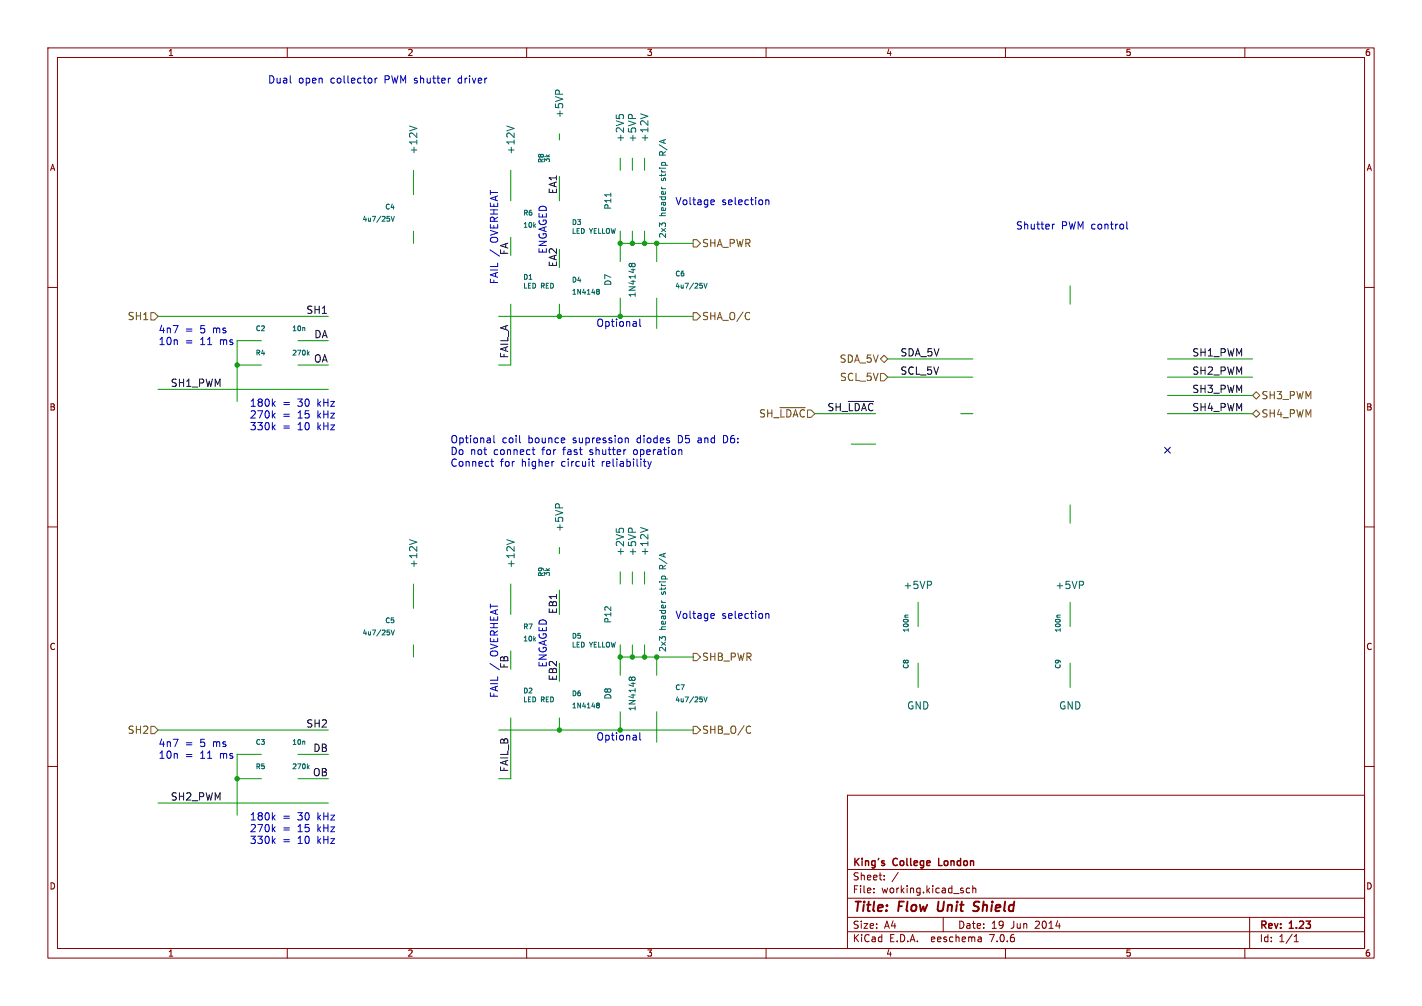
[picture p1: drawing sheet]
<svg xmlns="http://www.w3.org/2000/svg" width="297mm" height="210mm" viewBox="0 0 297 210" stroke-linecap="round" stroke-linejoin="round" font-family="sans-serif">
<g fill="none" stroke="#840000" stroke-width=".21">
<path d="M10 10h277v190h-277zM12 12h273v186h-273zM60 10v2M110 10v2M160 10v2M210 10v2M260 10v2M10 60h2M285 60h2M10 110h2M285 110h2M10 160h2"/>
<path d="M285 160h2M177 166h108v32h-108zM60 198v2M110 198v2M160 198v2M177 194.5h108M177 191.5h108M177 187.5h108M177 181.5h108M182.5 186.3v.1M182.5 185.5v.1M184.7 183.6v.1"/>
<path d="M184.7 182.8v.1M187.6 182.1l-1.3 2M197 191.5v3M202.5 185.5l-.4-.1-.3 .3 .2 .6h.5M203.2 185.5l.2-.1 .3 .1 .1 .9M203.2 184.9v1.5M204.9 195.7l.1 .9M205 196.5l-.2 .1M205 196h-.2M210 198v2M260 198v2M261 191.5v6.5"/>
<path d="M270.3 196.6h.9M270.3 195.5l.4-.4v1.5"/>
</g>
<path d="M196 188.2l-.2 1.6 .4 .4M204.3 190a.85 .85 0 0 1-1.1 .1M204.3 188.2l-.7 .1-.2 .5 .1 .3 .8 .3" fill="none" stroke="#840000" stroke-width=".4"/>
<path d="M196.1 179.2v1.5h.7" fill="none" stroke="#840000" stroke-width=".3"/>
<g fill="none" stroke="#725600" stroke-width=".21">
<path d="M144.8 50h.7l.8 .8-.8 .8h-.7zM31.5 65.3h.8l.7 .7-.7 .8h-.8zM144.8 65.3h.7l.8 .7-.8 .8h-.7zM156.5 65.3l.1 .1M156.6 66.6l-.1 .1M183.9 78h.8l.7 .7-.7 .8h-.8zM184.7 74.2l.7 .7-.7 .8-.8-.8zM162.9 85.1h5.3M261.6 82.6l.8-.8 .7 .8-.7 .7zM262.4 85.6l.7 .8-.7 .7-.8-.7zM144.8 136.4h.7l.8 .8-.8 .7h-.7zM31.5 151.6h.8l.7 .8-.7 .8h-.8z"/>
<path d="M144.8 151.6h.7l.8 .8-.8 .8h-.7zM156.5 151.6l.3 .1M156.8 153l-.3 .1"/>
</g>
<path d="M177.2 83.8h5.3" fill="none" stroke="#0f0f0f" stroke-width=".21"/>
<g fill="none" stroke="#0000c2" stroke-width=".21">
<path d="M77.6 16.5v.7M78.3 16.3v1M78.8 16.3l-.5 .3M93.9 16.3h.2M102.3 52.2l2 1.3M148.7 41.7l.4 .1 .1 .3-.7 .1M149.1 42.7h-.4M159.9 41.7v1M159.9 41.9l.3-.2 .3 .1 .1 .9M219.8 46.8v1M220.2 46.8l-.4 .3M235.3 46.3v1.3l.3 .2"/>
<path d="M133.6 66.6v1.3l.2 .2M57 84.2l.5 .6M57 86.7l.5 .6M57 89.1l.5 .6M57.5 83.8l-.6 .6M57.5 86.3l-.6 .5M57.5 88.7l-.6 .6M102.5 96.3h.6M102.7 95.8v1.3l.4 .2M103.2 90.9v1.3l.2 .2M108.5 92.2l.2 .2M111.1 93.9h.6"/>
<path d="M111.4 93.4v1.3l.3 .2M115.6 96.3h.1M117.9 91.5l.1 .3-.8 .1M123.5 96.3h.6M123.8 95.8v1.3l.3 .2M130.6 91.6l.2-.2 .4 .1v.9M134.4 96.3h.5M134.8 97.3h.1M135.3 96.3l.4 1M135.7 97.3l-.4 .6M136 96.3l-.3 1M142.2 93.9l.2 .2v.8"/>
<path d="M151.5 90.9h-.4v1.5h.4M102.3 138.5l2 1.3M148.7 128.1l.4 .1 .1 .2-.7 .2M149.1 129l-.4 .1M159.9 128.2l.3-.1 .3 .1 .1 .9M159.9 128.1v1M133.6 153v1.3l.2 .2M57 170.6l.5 .6M57 173.1l.5 .5M57 175.5l.5 .6M57.5 170.2l-.6 .5M57.5 172.6l-.6 .6"/>
<path d="M57.5 175.1l-.6 .6"/>
</g>
<g fill="none" stroke="#009600" stroke-width=".21">
<path d="M86.4 35.6v5M106.7 35.6v6.3M116.8 27.9v1.3M116.8 36.8v5.1M129.5 33v2.6M132.1 33v2.6M134.6 33v2.6M86.4 48.3v2.5M106.7 49.5v3.8M116.8 52.1v3.8M129.5 48.3v6.3M129.5 50.8h15.3"/>
<path d="M132.1 48.3v2.5M134.6 48.3v2.5M137.2 50.8v3.8M223.5 59.7v3.8M33 66h35.6M49.5 76.2h5.1M54.6 71.1h-5.1v12.7M62.2 76.2h6.4M62.2 71.1h6.4M104.1 66h40.7M106.7 63.5v12.7h-2.6M116.8 63.5v2.5"/>
<path d="M129.5 62.2v3.8M137.2 62.2v6.4M185.4 78.7h17.8M185.4 74.9h17.8M243.8 78.7h17.8M243.8 74.9h17.8M33 81.3h35.6M170.2 86.4h12.7M177.8 92.7h5.1M200.7 86.4h2.5M243.8 86.4h17.8M243.8 82.6h17.8"/>
<path d="M116.8 114.3v1.3M129.5 119.4v2.5M132.1 119.4v2.5M134.6 119.4v2.5M223.5 105.4v3.8M86.4 121.9v5.1M86.4 134.6v2.6M106.7 121.9v6.4M106.7 135.9v3.8M116.8 123.2v5.1M116.8 138.4v3.8M129.5 134.6v6.4"/>
<path d="M129.5 137.2h15.3M132.1 134.6v2.6M134.6 134.6v2.6M137.2 137.2v3.8M191.8 125.7v5.1M191.8 138.4v5.1M223.5 125.7v5.1M223.5 138.4v5.1M33 152.4h35.6M54.6 157.5h-5.1v12.7M62.2 157.5h6.4M104.1 152.4h40.7"/>
<path d="M106.7 149.9v12.7h-2.6M116.8 149.9v2.5M129.5 148.6v3.8M137.2 148.6v6.3M33 167.6h35.6M49.5 162.6h5.1M62.2 162.6h6.4"/>
</g>
<path d="M243.2 93.4l1.2 1.2M244.4 93.4l-1.2 1.2" fill="none" stroke="#000084" stroke-width=".21"/>
<g fill="none" stroke="#006464" stroke-width=".21">
<path d="M116.2 18.9h.5M85.5 26.3l1.6 .5M105.9 26.3l1.5 .5M128.7 24v.7M129.3 24.2l.3-.3h.3l.3 .3M131.4 23.9h.5M133.8 23.8l1.5 .5M138.2 39v.2M80.9 45.2h.4M81.3 45.6v.5M81.7 45.2l.3 1 .4-1M127.6 40.3v.7"/>
<path d="M131.9 55.2l-.2-.2h-.2v.6M131.9 55.2v.3M131.9 55.2l.3-.2h.3l.1 .6M131.9 55.5v.1M131.9 55.5l.1 .1M146.2 59.1h.5M146.6 59.6v.5M147 59.1l.3 1.1 .4-1.1M64.3 73.7l.3 .4M64.6 73.4l-.4 .4M124.7 60.8h.1M124.7 60.5l.3-.1 .2 .2"/>
<path d="M124.8 60.8h.2M124.8 60.8l-.1 .1M125 60.8l.2 .2-.1 .3-.4 .1M125.2 60.6h.1M125.2 60.6l-.2 .2M85.5 112.7l1.6 .5M105.9 112.7l1.5 .5M116.2 105.2h.5M128.7 110.3v.8M129.3 110.6l.3-.3h.3l.3 .3M131.4 110.3h.5M133.8 110.1l1.5 .5"/>
<path d="M80.9 131.5h.4M81.3 132v.5M81.7 131.5l.3 1 .4-1M138.2 125.4v.1M189.7 128.4h-.5l-.2 .3M194.5 121.5v.5M221.4 128.4h-.5l-.1 .3M226.2 121.5v.5M64.6 159.8l-.4 .4M124.7 147.2h.1M124.7 146.8l.4 .1-.1 .3M124.8 147.2h.2"/>
<path d="M124.8 147.2h-.1M125 147.2l.2 .2-.1 .3h-.4M131.9 141.8v.1M131.9 141.6l-.2-.3-.2 .1v.5M131.9 141.6l.3-.3 .3 .1 .1 .5M131.9 141.6v.2M131.9 141.8l.1 .1M146.2 145.5h.5M146.6 145.9v.6M147 145.5l.3 1 .4-1M64.3 160.1l.3 .4"/>
</g>
<g fill="#009600" stroke="#009600" stroke-width=".21">
<circle cx="116.8" cy="152.4" r=".46"/>
<circle cx="129.5" cy="152.4" r=".46"/>
<circle cx="129.5" cy="66" r=".46"/>
<circle cx="129.5" cy="137.2" r=".46"/>
<circle cx="132.1" cy="137.2" r=".46"/>
<circle cx="134.6" cy="137.2" r=".46"/>
<circle cx="137.2" cy="137.2" r=".46"/>
<circle cx="137.2" cy="50.8" r=".46"/>
<circle cx="134.6" cy="50.8" r=".46"/>
<circle cx="116.8" cy="66" r=".46"/>
<circle cx="129.5" cy="50.8" r=".46"/>
<circle cx="132.1" cy="50.8" r=".46"/>
<circle cx="49.5" cy="76.2" r=".46"/>
<circle cx="49.5" cy="162.6" r=".46"/>
</g>
<g font-size="2.8" fill="#840000">
<text x="178" y="190.9">Title:</text>
<text x="187.7" y="190.9">Flow</text>
<text x="196.6" y="190.9">Unit</text>
<text x="205" y="190.9">Shield</text>
</g>
<g font-size="2.1" fill="#0000c2">
<text x="55.9" y="17.5">Dual</text>
<text x="62.3" y="17.5">open</text>
<text x="69" y="17.5">collector</text>
<text x="80.4" y="17.5">PWM shutter</text>
<text x="96" y="17.5">driver</text>
<text x="141" y="42.9">Voltage</text>
<text x="150.7" y="42.9">selection</text>
<text x="104.1" y="50.6" transform="rotate(-90 104.1 50.6)">OVERHEAT</text>
<text x="114.3" y="53.1" transform="rotate(-90 114.3 53.1)">ENGAGED</text>
<text x="212.1" y="48">Shutter</text>
<text x="221.6" y="48">PWM control</text>
<text x="104.1" y="59.4" transform="rotate(-90 104.1 59.4)">FAIL /</text>
<text x="33" y="69.7">4n7</text>
<text x="38.6" y="69.7">=</text>
<text x="41.8" y="69.7">5</text>
<text x="44.6" y="69.7">ms</text>
<text x="124.5" y="68.3">Optional</text>
<text x="33" y="72.1">10n</text>
<text x="38.6" y="72.1">=</text>
<text x="41.8" y="72.1">11</text>
<text x="46" y="72.1">ms</text>
<text x="52.1" y="85">180k</text>
<text x="52.1" y="87.5">270k</text>
<text x="52.1" y="89.9">330k</text>
<text x="59" y="85">=</text>
<text x="59" y="87.5">=</text>
<text x="59" y="89.9">=</text>
<text x="62.2" y="85">30</text>
<text x="62.2" y="87.5">15</text>
<text x="62.2" y="89.9">10</text>
<text x="66.4" y="85">kHz</text>
<text x="66.4" y="87.5">kHz</text>
<text x="66.4" y="89.9">kHz</text>
<text x="94" y="92.6">Optional</text>
<text x="94" y="95.1">Do</text>
<text x="98.2" y="95.1">not</text>
<text x="103.1" y="95.1">connect</text>
<text x="104.8" y="92.6">coil</text>
<text x="110.3" y="92.6">bounce</text>
<text x="113.4" y="95.1">for</text>
<text x="117.9" y="95.1">fast</text>
<text x="119.8" y="92.6">supression</text>
<text x="123.6" y="95.1">shutter</text>
<text x="132.8" y="95.1">operation</text>
<text x="133.3" y="92.6">diodes</text>
<text x="142" y="92.6">D5</text>
<text x="146.3" y="92.6">and</text>
<text x="151.7" y="92.6">D6:</text>
<text x="94" y="97.5">Connect</text>
<text x="104.4" y="97.5">for</text>
<text x="108.9" y="97.5">higher</text>
<text x="117.4" y="97.5">circuit</text>
<text x="125.9" y="97.5">reliability</text>
<text x="141" y="129.3">Voltage</text>
<text x="150.7" y="129.3">selection</text>
<text x="104.1" y="137" transform="rotate(-90 104.1 137)">OVERHEAT</text>
<text x="114.3" y="139.5" transform="rotate(-90 114.3 139.5)">ENGAGED</text>
<text x="104.1" y="145.8" transform="rotate(-90 104.1 145.8)">FAIL /</text>
<text x="124.5" y="154.7">Optional</text>
<text x="33" y="156">4n7</text>
<text x="33" y="158.5">10n</text>
<text x="38.6" y="156">=</text>
<text x="38.6" y="158.5">=</text>
<text x="41.8" y="156">5</text>
<text x="41.8" y="158.5">11</text>
<text x="44.6" y="156">ms</text>
<text x="46" y="158.5">ms</text>
<text x="52.1" y="171.4">180k</text>
<text x="52.1" y="173.8">270k</text>
<text x="59" y="171.4">=</text>
<text x="59" y="173.8">=</text>
<text x="62.2" y="171.4">30</text>
<text x="62.2" y="173.8">15</text>
<text x="66.4" y="171.4">kHz</text>
<text x="66.4" y="173.8">kHz</text>
<text x="52.1" y="176.3">330k</text>
<text x="59" y="176.3">=</text>
<text x="62.2" y="176.3">10</text>
<text x="66.4" y="176.3">kHz</text>
</g>
<g font-size="2.1" fill="#006464">
<text x="117.8" y="24.8" transform="rotate(-90 117.8 24.8)">+5VP</text>
<text x="130.5" y="29.8" transform="rotate(-90 130.5 29.8)">+2V5</text>
<text x="133.1" y="29.8" transform="rotate(-90 133.1 29.8)">+5VP</text>
<text x="135.6" y="29.8" transform="rotate(-90 135.6 29.8)">+12V</text>
<text x="87.4" y="32.3" transform="rotate(-90 87.4 32.3)">+12V</text>
<text x="107.7" y="32.3" transform="rotate(-90 107.7 32.3)">+12V</text>
<text x="117.8" y="111.1" transform="rotate(-90 117.8 111.1)">+5VP</text>
<text x="87.4" y="118.7" transform="rotate(-90 87.4 118.7)">+12V</text>
<text x="107.7" y="118.7" transform="rotate(-90 107.7 118.7)">+12V</text>
<text x="130.5" y="116.2" transform="rotate(-90 130.5 116.2)">+2V5</text>
<text x="133.1" y="116.2" transform="rotate(-90 133.1 116.2)">+5VP</text>
<text x="135.6" y="116.2" transform="rotate(-90 135.6 116.2)">+12V</text>
<text x="188.6" y="123.2">+5VP</text>
<text x="220.4" y="123.2">+5VP</text>
<text x="189.4" y="148.3">GND</text>
<text x="221.1" y="148.3">GND</text>
</g>
<g font-size="2.1" fill="#0f0f0f">
<text x="116.4" y="40.6" transform="rotate(-90 116.4 40.6)">EA1</text>
<text x="106.3" y="53.3" transform="rotate(-90 106.3 53.3)">FA</text>
<text x="116.4" y="55.9" transform="rotate(-90 116.4 55.9)">EA2</text>
<text x="63.9" y="65.6">SH1</text>
<text x="65.6" y="70.7">DA</text>
<text x="65.5" y="75.8">OA</text>
<text x="106.3" y="74.9" transform="rotate(-90 106.3 74.9)">FAIL_A</text>
<text x="188" y="74.5">SDA_5V</text>
<text x="248.9" y="74.5">SH1_PWM</text>
<text x="35.6" y="80.9">SH1_PWM</text>
<text x="188" y="78.3">SCL_5V</text>
<text x="248.9" y="78.3">SH2_PWM</text>
<text x="248.9" y="82.1">SH3_PWM</text>
<text x="172.7" y="85.9">SH_~{LDAC}</text>
<text x="248.9" y="85.9">SH4_PWM</text>
<text x="116.4" y="128.3" transform="rotate(-90 116.4 128.3)">EB1</text>
<text x="106.3" y="139.7" transform="rotate(-90 106.3 139.7)">FB</text>
<text x="116.4" y="142.2" transform="rotate(-90 116.4 142.2)">EB2</text>
<text x="63.9" y="152">SH2</text>
<text x="65.4" y="157.1">DB</text>
<text x="106.3" y="161.3" transform="rotate(-90 106.3 161.3)">FAIL_B</text>
<text x="35.6" y="167.2">SH2_PWM</text>
<text x="65.3" y="162.1">OB</text>
</g>
<g font-size="2.1" fill="#725600">
<text x="146.5" y="51.8">SHA_PWR</text>
<text x="26.6" y="67">SH1</text>
<text x="146.5" y="67">SHA_O/C</text>
<text x="175.3" y="75.9">SDA_5V</text>
<text x="175.4" y="79.7">SCL_5V</text>
<text x="263.4" y="83.5">SH3_PWM</text>
<text x="158.5" y="87.4">SH_~{LDAC}</text>
<text x="263.4" y="87.4">SH4_PWM</text>
<text x="146.5" y="138.2">SHB_PWR</text>
<text x="26.6" y="153.4">SH2</text>
<text x="146.5" y="153.4">SHB_O/C</text>
</g>
<g font-size="2.1" fill="#840000">
<text x="178" y="184">Sheet:</text>
<text x="178" y="181.2">King's</text>
<text x="186.6" y="181.2">College</text>
<text x="196.7" y="181.2">London</text>
<text x="178" y="186.7">File:</text>
<text x="184.1" y="186.7">working.kicad_sch</text>
<text x="178" y="196.9">KiCad</text>
<text x="178" y="194.1">Size:</text>
<text x="184.7" y="194.1">A4</text>
<text x="185.7" y="196.9">E.D.A.</text>
<text x="194.6" y="196.9">eeschema</text>
<text x="200" y="194.1">Date:</text>
<text x="207" y="196.9">7.0.6</text>
<text x="207" y="194.1">19</text>
<text x="211.2" y="194.1">Jun</text>
<text x="216.3" y="194.1">2014</text>
<text x="263" y="194.3">Rev:</text>
<text x="263" y="196.9">Id:</text>
<text x="267.1" y="196.9">1/1</text>
<text x="269.4" y="194.3">1.23</text>
</g>
<g font-size="1.8" fill="#840000">
<text x="35" y="11.9">1</text>
<text x="85" y="11.9">2</text>
<text x="135" y="11.9">3</text>
<text x="185" y="11.9">4</text>
<text x="235" y="11.9">5</text>
<text x="285" y="11.9">6</text>
<text x="10.3" y="35.9">A</text>
<text x="285.3" y="35.9">A</text>
<text x="10.3" y="85.9">B</text>
<text x="285.3" y="85.9">B</text>
<text x="10.3" y="135.9">C</text>
<text x="285.3" y="135.9">C</text>
<text x="10.3" y="185.9">D</text>
<text x="285.3" y="185.9">D</text>
<text x="35" y="199.9">1</text>
<text x="85" y="199.9">2</text>
<text x="135" y="199.9">3</text>
<text x="185" y="199.9">4</text>
<text x="235" y="199.9">5</text>
<text x="285" y="199.9">6</text>
</g>
<g font-size="1.8" fill="#006464">
<text x="139.3" y="32.2" transform="rotate(-90 139.3 32.2)">R/A</text>
<text x="139.3" y="37.6" transform="rotate(-90 139.3 37.6)">strip</text>
<text x="127.9" y="43.9" transform="rotate(-90 127.9 43.9)">P11</text>
<text x="139.3" y="45.2" transform="rotate(-90 139.3 45.2)">header</text>
<text x="139.3" y="49.8" transform="rotate(-90 139.3 49.8)">2x3</text>
<text x="127.9" y="59.8" transform="rotate(-90 127.9 59.8)">D7</text>
<text x="132.9" y="62.2" transform="rotate(-90 132.9 62.2)">1N4148</text>
<text x="139.3" y="118.5" transform="rotate(-90 139.3 118.5)">R/A</text>
<text x="139.3" y="124" transform="rotate(-90 139.3 124)">strip</text>
<text x="127.9" y="130.2" transform="rotate(-90 127.9 130.2)">P12</text>
<text x="139.3" y="131.6" transform="rotate(-90 139.3 131.6)">header</text>
<text x="139.3" y="136.2" transform="rotate(-90 139.3 136.2)">2x3</text>
<text x="127.9" y="146.1" transform="rotate(-90 127.9 146.1)">D8</text>
<text x="132.9" y="148.6" transform="rotate(-90 132.9 148.6)">1N4148</text>
</g>
<g font-size="1.4" fill="#006464">
<text x="113.8" y="34.1" transform="rotate(-90 113.8 34.1)">R8</text>
<text x="115" y="34" transform="rotate(-90 115 34)">3k</text>
<text x="75.6" y="46.5">4u7/25V</text>
<text x="80.4" y="43.9">C4</text>
<text x="109.2" y="45.2">R6</text>
<text x="109.2" y="47.7">10k</text>
<text x="119.3" y="47.1">D3</text>
<text x="119.3" y="49">LED</text>
<text x="123.1" y="49">YELLOW</text>
<text x="109.2" y="58.6">D1</text>
<text x="119.3" y="59.2">D4</text>
<text x="140.9" y="57.9">C6</text>
<text x="109.2" y="60.4">LED</text>
<text x="113" y="60.4">RED</text>
<text x="119.3" y="61.7">1N4148</text>
<text x="140.9" y="60.4">4u7/25V</text>
<text x="53.3" y="69.3">C2</text>
<text x="60.9" y="69.3">10n</text>
<text x="53.3" y="74.4">R4</text>
<text x="60.9" y="74.4">270k</text>
<text x="113.8" y="120.5" transform="rotate(-90 113.8 120.5)">R9</text>
<text x="115" y="120.4" transform="rotate(-90 115 120.4)">3k</text>
<text x="80.4" y="130.3">C5</text>
<text x="109.2" y="131.5">R7</text>
<text x="75.6" y="132.8">4u7/25V</text>
<text x="109.2" y="134.1">10k</text>
<text x="119.3" y="133.5">D5</text>
<text x="119.3" y="135.4">LED</text>
<text x="123.1" y="135.4">YELLOW</text>
<text x="190" y="132.1" transform="rotate(-90 190 132.1)">100n</text>
<text x="221.7" y="132.1" transform="rotate(-90 221.7 132.1)">100n</text>
<text x="190" y="139.7" transform="rotate(-90 190 139.7)">C8</text>
<text x="221.7" y="139.7" transform="rotate(-90 221.7 139.7)">C9</text>
<text x="109.2" y="144.9">D2</text>
<text x="109.2" y="146.8">LED</text>
<text x="113" y="146.8">RED</text>
<text x="119.3" y="145.5">D6</text>
<text x="119.3" y="148.1">1N4148</text>
<text x="140.9" y="144.2">C7</text>
<text x="140.9" y="146.8">4u7/25V</text>
<text x="53.3" y="155.7">C3</text>
<text x="60.9" y="155.7">10n</text>
<text x="53.3" y="160.8">R5</text>
<text x="60.9" y="160.8">270k</text>
</g>
</svg>
